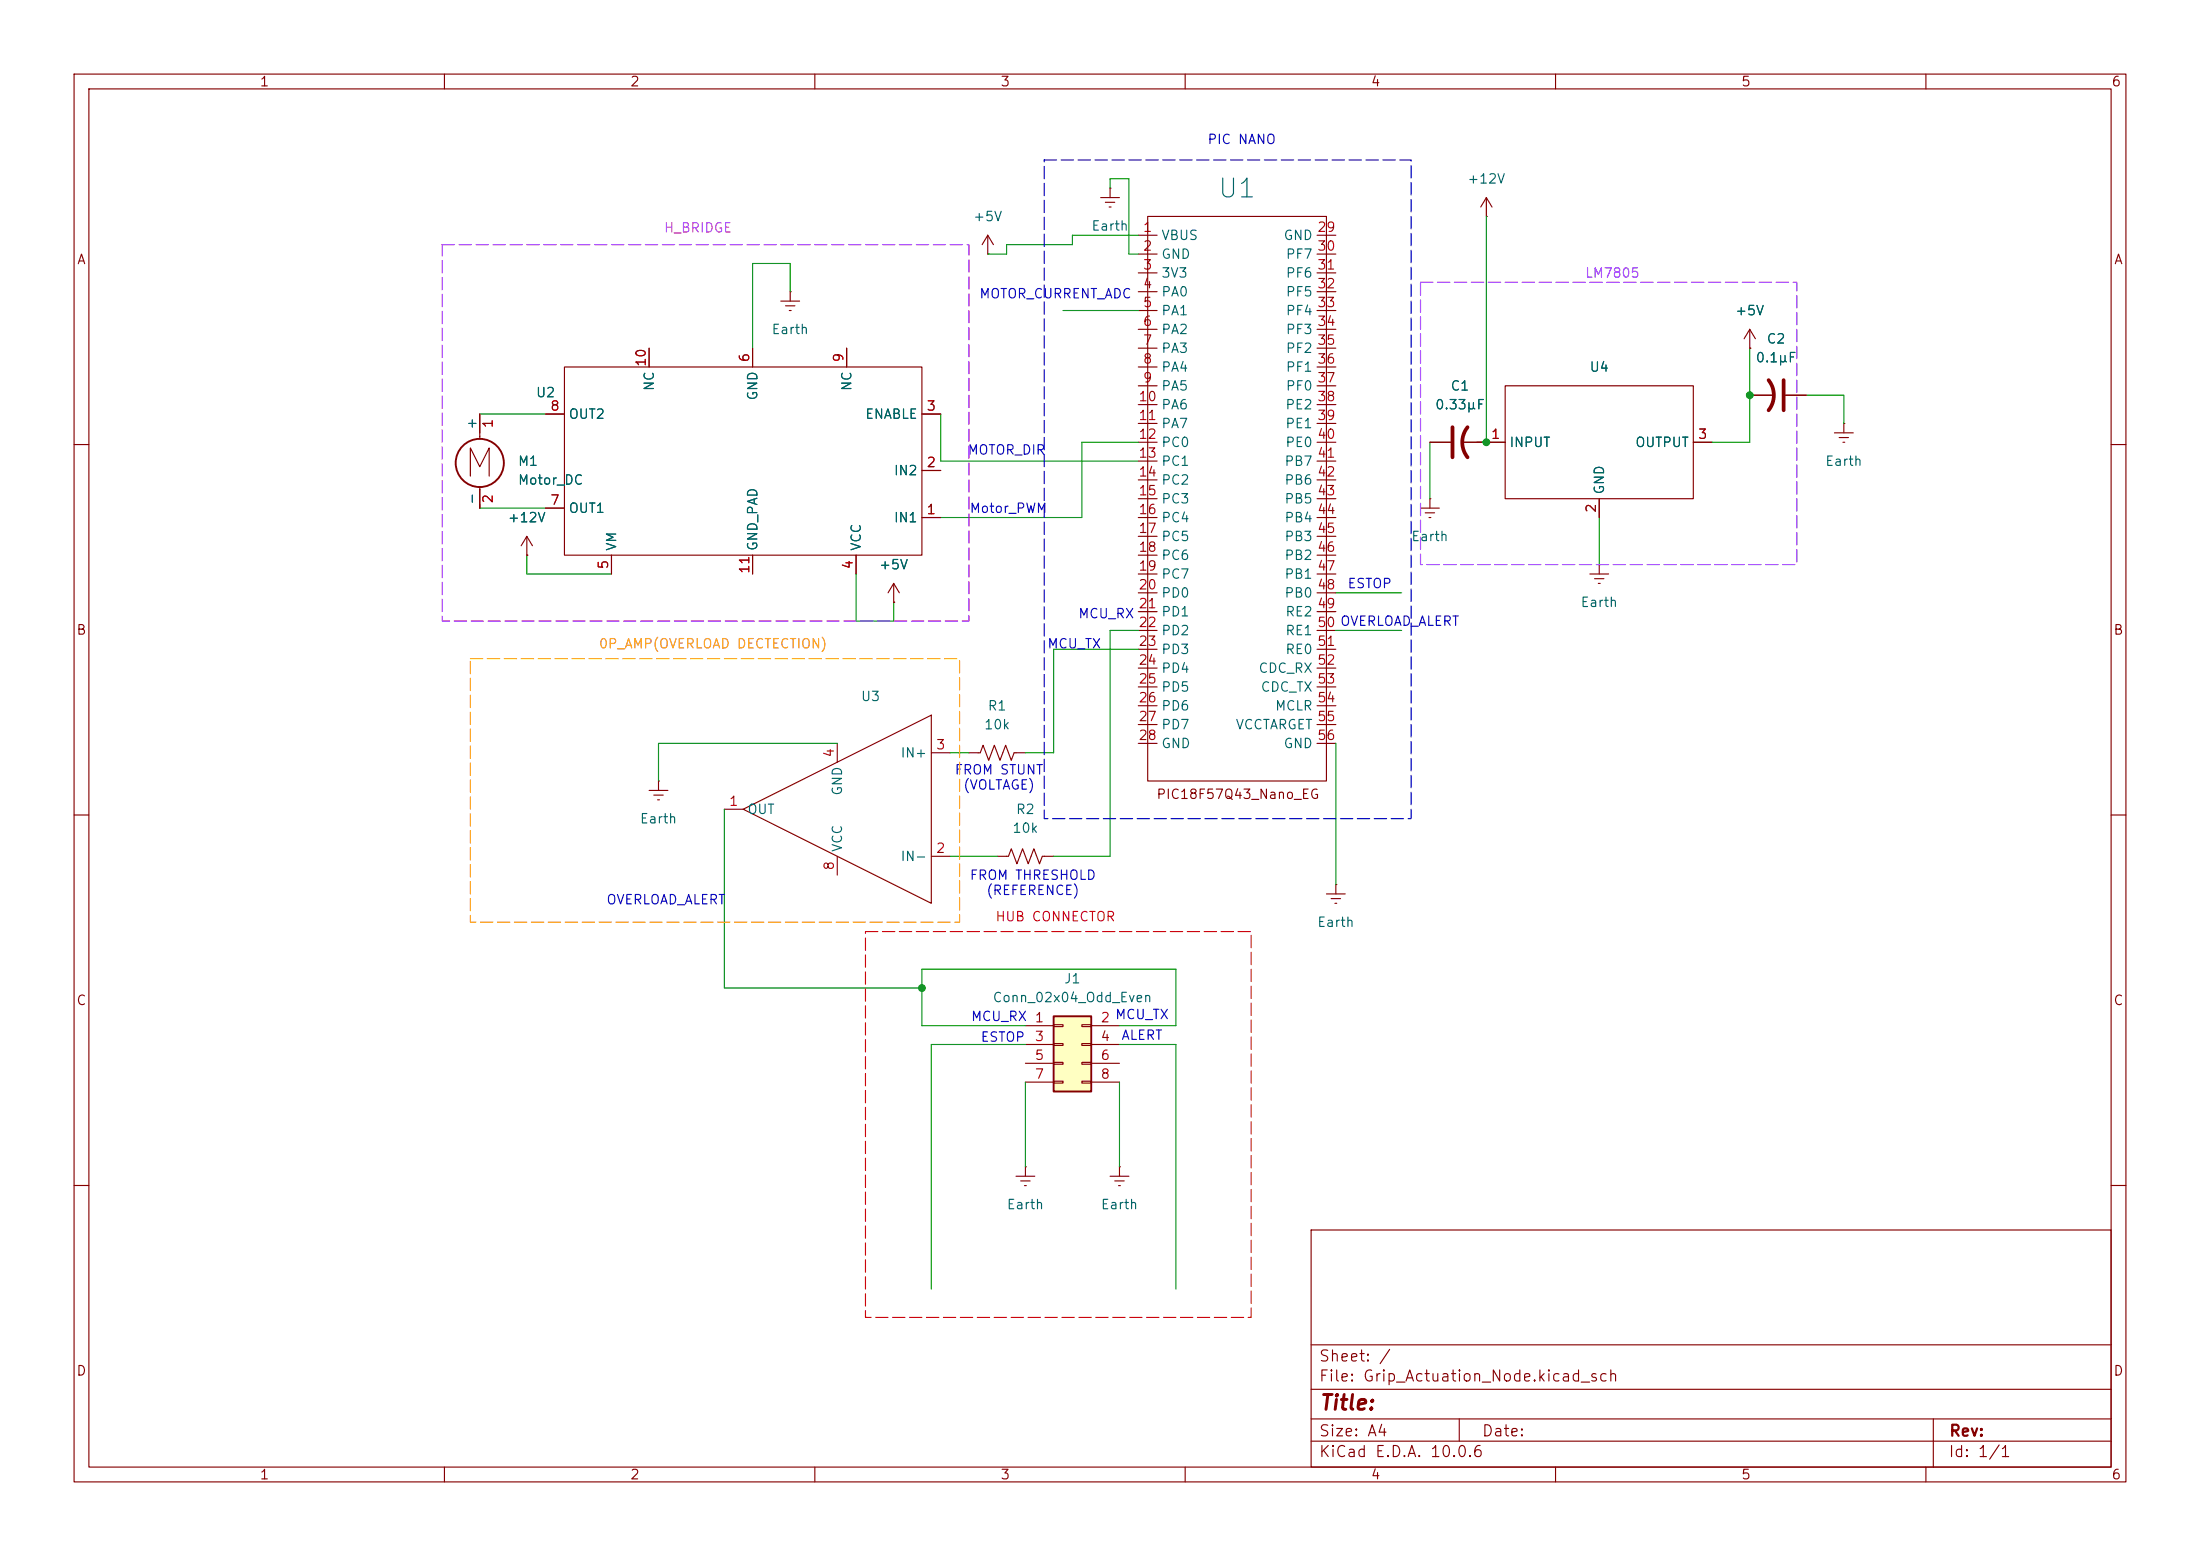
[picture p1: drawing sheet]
<svg xmlns="http://www.w3.org/2000/svg" width="297mm" height="210mm" viewBox="0 0 297 210" stroke-linecap="round" stroke-linejoin="round" font-family="sans-serif">
<g fill="none" stroke="#840000" stroke-width=".15">
<path d="M10 10h277v190h-277zM12 12h273v186h-273zM60 10v2M110 10v2M160 10v2M210 10v2M260 10v2M106.7 39.4h.1M106.7 39.4v1.2M133.3 34.3h.1M133.3 31.8l-.7 1.2M133.3 31.8l.8 1.2"/>
<path d="M133.3 31.8v2.5M148.6 26.7h2.5M149.2 27.3h1.3M149.7 27.9h.3M149.9 25.4h.1M149.9 25.4v1.3M200.7 29.2h.1M200.7 26.7l-.8 1.2M200.7 26.7l.7 1.2M200.7 26.7v2.5M64.8 55.9v3.3M73.7 55.9h2.5"/>
<path d="M76.2 49.5h48.3v25.4h-48.3zM87.6 47v2.5M101.6 47v2.5M105.4 40.6h2.5M106 41.3h1.3M106.6 41.9h.2M114.3 47v2.5M124.5 55.9h2.5M193 59.7h2.8M197.4 59.7h5.8M203.2 52.1h25.4v15.2h-25.4zM228.6 59.7h2.5"/>
<path d="M236.2 47h.1M236.2 44.5l-.7 1.2M236.2 44.5l.8 1.2M236.2 44.5v2.5M10 60h2M63.5 64.3v-3.8l1.3 2.5 1.2-2.5v3.8M64.8 65.7v2.9M71.1 74.9h.1M71.1 72.4l-.7 1.3M71.1 72.4l.8 1.3M71.1 72.4v2.5M73.7 68.6h2.5"/>
<path d="M82.5 74.9v2.6M101.6 74.9v2.6M115.6 74.9v2.6M120.6 78.7l-.7 1.3M120.6 78.7l.8 1.3M120.6 78.7v2.6M124.5 69.9h2.5M124.5 63.5h2.5M191.8 68.6h2.5M192.4 69.2h1.3M192.9 69.9h.3M193 67.3h.1"/>
<path d="M193 67.3v1.3M214.6 77.5h2.6M215.3 78.1h1.2M215.8 78.7h.2M215.9 76.2h.1M215.9 67.3v2.6M215.9 76.2v1.3M285 60h2M120.6 81.3h.1M10 110h2M130.8 101.6h1.5l.4-1 .8 2 .7-2 .8 2 .8-2 .7 2 .4-1h1.5M134.6 115.6h1.5l.4-1 .8 2 .7-2 .8 2 .8-2 .7 2 .4-1h1.5"/>
<path d="M180.3 119.4h.1M180.3 119.4v1.3M285 110h2M179.1 120.7h2.5M179.7 121.3h1.3M180.2 121.9h.3M137.2 158.8h2.5M137.8 159.4h1.3M138.4 157.5h.1M138.4 157.5v1.3M149.9 158.8h2.5M150.5 159.4h1.3"/>
<path d="M151.1 157.5h.1M151.1 157.5v1.3M10 160h2M138.3 160h.3M151 160h.3M177 166h108v32h-108zM285 160h2M60 198v2M110 198v2M160 198v2M177 194.5h108M177 191.5h108"/>
<path d="M177 187.5h108M177 181.5h108M197 191.5v3M210 198v2M260 198v2M261 191.5v6.5"/>
</g>
<path d="M196.1 57.7v4M198.1 57.7a3.3 3.3 0 0 0 0 4" fill="none" stroke="#840000" stroke-width=".51"/>
<circle cx="64.8" cy="62.5" r="3.3" fill="none" stroke="#840000" stroke-width=".25"/>
<path d="M142.2 137.2h5.1v10.1h-5.1z" fill="#ffffc2"/>
<path d="M142.2 137.2h5.1v10.1h-5.1z" fill="none" stroke="#840000" stroke-width=".25"/>
<g fill="none" stroke="#840000" stroke-width=".15">
<path d="M153.7 31.8h2.5M153.7 34.3h2.5M153.7 36.8h2.5M153.7 39.4h2.5M154.9 29.2h24.2v76.2h-24.2zM177.8 31.8h2.5M177.8 34.3h2.5M177.8 36.8h2.5M177.8 39.4h2.5M64.8 55.9v2.5M73.7 55.9h2.5M87.6 47v2.5"/>
<path d="M101.6 47v2.5M114.3 47v2.5M124.5 55.9h2.5M153.7 41.9h2.5M153.7 44.5h2.5M153.7 47h2.5M153.7 49.5h2.5M153.7 52.1h2.5M153.7 54.6h2.5M153.7 57.2h2.5M153.7 59.7h2.5M177.8 41.9h2.5"/>
<path d="M177.8 44.5h2.5M177.8 47h2.5M177.8 49.5h2.5M177.8 52.1h2.5M177.8 54.6h2.5M177.8 57.2h2.5M177.8 59.7h2.5M193 59.7h2.8M197.4 59.7h5.8M228.6 59.7h2.5M236.2 47h.1M236.2 53.3h3.3"/>
<path d="M241 53.3h2.8M247.6 58.4h2.6M248.3 59.1h1.3M248.8 59.7h.2M248.9 57.2h.1M248.9 57.2v1.2M64.8 66v2.6M71.1 74.9h.1M73.7 68.6h2.5M82.5 74.9v2.6M101.6 74.9v2.6M115.6 74.9v2.6"/>
<path d="M124.5 69.9h2.5M124.5 63.5h2.5M153.7 62.2h2.5M153.7 64.8h2.5M153.7 67.3h2.5M153.7 69.9h2.5M153.7 72.4h2.5M153.7 74.9h2.5M153.7 77.5h2.5M177.8 62.2h2.5M177.8 64.8h2.5M177.8 67.3h2.5"/>
<path d="M177.8 69.9h2.5M177.8 72.4h2.5M177.8 74.9h2.5M177.8 77.5h2.5M215.9 67.3v2.6M120.6 81.3h.1M153.7 80h2.5M153.7 82.6h2.5M153.7 85.1h2.5M153.7 87.6h2.5M153.7 90.2h2.5M153.7 92.7h2.5"/>
<path d="M153.7 95.3h2.5M153.7 97.8h2.5M177.8 80h2.5M177.8 82.6h2.5M177.8 85.1h2.5M177.8 87.6h2.5M177.8 90.2h2.5M177.8 92.7h2.5M177.8 95.3h2.5M177.8 97.8h2.5M87.6 106.7h2.6M88.3 107.3h1.2"/>
<path d="M88.8 108h.2M88.9 105.4h.1M88.9 105.4v1.3M97.8 109.2h2.5M100.3 109.2l25.4-12.7v25.4zM113 100.3v2.6M113 115.6v2.5M125.7 115.6h2.6M125.7 101.6h2.6M153.7 100.3h2.5M177.8 100.3h2.5M138.4 138.4h3.8"/>
<path d="M142.2 138.3h1.3v.3h-1.3zM146 138.3h1.3v.3h-1.3zM147.3 138.4h3.8M138.4 141h3.8M138.4 143.5h3.8M138.4 146.1h3.8M142.2 140.8h1.3v.3h-1.3zM142.2 143.4h1.3v.2h-1.3zM142.2 145.9h1.3v.3h-1.3zM146 140.8h1.3v.3h-1.3zM146 143.4h1.3v.2h-1.3zM146 145.9h1.3v.3h-1.3z"/>
<path d="M147.3 141h3.8M147.3 143.5h3.8M147.3 146.1h3.8"/>
</g>
<path d="M238.8 51.3a3.3 3.3 0 0 1 0 4.1M240.8 51.3v4.1" fill="none" stroke="#840000" stroke-width=".51"/>
<g fill="none" stroke="#009600" stroke-width=".15">
<path d="M106.7 39.4v-3.8h-5.1v11.4M149.9 25.4v-1.3h2.5v10.2h1.3M153.7 31.8h-8.9v1.2h-8.9v1.3h-2.6M200.7 29.2v30.5h-1.3M64.8 55.9h8.9M127 55.9v6.3h26.7M143.5 41.9h10.2M153.7 59.7h-7.7v10.2h-19M193 59.7v7.6M236.2 47v12.7h-5.1M243.8 53.3h5.1v3.9M64.8 68.6h8.9"/>
<path d="M71.1 74.9v2.6h11.4M115.6 77.5v6.3h5v-2.5M215.9 69.9v6.3M153.7 85.1h-3.8v30.5h-7.7M153.7 87.6h-11.5v14h-3.8M180.3 85.1h8.9M180.3 80h8.9M97.8 109.2v24.2h26.7M113 100.3h-24.1v5.1M128.3 101.6h2.5M128.3 115.6h6.3M180.3 100.3v19.1"/>
<path d="M138.4 138.4h-13.9v-7.6h34.2v7.6h-7.6M138.4 146.1v11.4M138.4 141h-12.7v33M151.1 141h7.6v33M151.1 146.1v11.4"/>
</g>
<path d="M191.8 38.1h50.8v38.1h-50.8z" fill="none" stroke="#8500ff" stroke-width=".15" stroke-dasharray="1.7 .6"/>
<path d="M141 21.6h49.5v88.9h-49.5z" fill="none" stroke="#0000c2" stroke-width=".15" stroke-dasharray="1.7 .6"/>
<path d="M59.7 33h71.1v50.8h-71.1z" fill="none" stroke="#cf0cff" stroke-width=".15" stroke-dasharray="1.7 .6"/>
<path d="M116.8 125.7h52.1v52.1h-52.1z" fill="none" stroke="#ff020f" stroke-width=".15" stroke-dasharray="1.7 .6"/>
<path d="M63.5 88.9h66v35.6h-66z" fill="none" stroke="#ffa001" stroke-width=".15" stroke-dasharray="1.7 .6"/>
<g fill="#009600" stroke="#009600" stroke-width=".14">
<circle cx="200.7" cy="59.7" r=".46"/>
<circle cx="236.2" cy="53.3" r=".46"/>
<circle cx="124.5" cy="133.4" r=".46"/>
</g>
<text font-size="2.5" fill="#006464" x="164.2" y="27.3">U1</text>
<text font-size="2" fill="#840000" x="178" y="190.8">Title:</text>
<g font-size="1.5" fill="#840000">
<text x="178" y="184.1">Sheet: /</text>
<text x="178" y="186.8">File: Grip_Actuation_Node.kicad_sch</text>
<text x="178" y="197">KiCad E.D.A. 10.0.6</text>
<text x="178" y="194.2">Size: A4</text>
<text x="200" y="194.2">Date:</text>
<text x="263" y="197">Id: 1/1</text>
<text x="263" y="194.2">Rev:</text>
</g>
<g font-size="1.3" fill="#840000">
<text x="35" y="12">1</text>
<text x="85" y="12">2</text>
<text x="135" y="12">3</text>
<text x="185" y="12">4</text>
<text x="235" y="12">5</text>
<text x="285" y="12">6</text>
<text x="10.3" y="36">A</text>
<text x="285.3" y="36">A</text>
<text x="10.2" y="86">B</text>
<text x="285.2" y="86">B</text>
<text x="156" y="108.2">PIC18F57Q43_Nano_EG</text>
<text x="10.2" y="136">C</text>
<text x="285.2" y="136">C</text>
<text x="10.2" y="186">D</text>
<text x="285.2" y="186">D</text>
<text x="35" y="200">1</text>
<text x="85" y="200">2</text>
<text x="135" y="200">3</text>
<text x="185" y="200">4</text>
<text x="235" y="200">5</text>
<text x="285" y="200">6</text>
</g>
<g font-size="1.3" fill="#0000c2">
<text x="162.9" y="19.8">PIC NANO</text>
<text x="132.1" y="40.6">MOTOR_CURRENT_ADC</text>
<text x="130.5" y="61.7">MOTOR_DIR</text>
<text x="130.8" y="69.5">Motor_PWM</text>
<text x="145.5" y="83.8">MCU_RX</text>
<text x="181.8" y="79.7">ESTOP</text>
<text x="141.3" y="87.8">MCU_TX</text>
<text x="128.8" y="104.8">FROM STUNT</text>
<text x="129.9" y="106.9">(VOLTAGE)</text>
<text x="130.8" y="119.1">FROM THRESHOLD</text>
<text x="81.8" y="122.4">OVERLOAD_ALERT</text>
<text x="133.1" y="121.1">(REFERENCE)</text>
<text x="150.5" y="137.9">MCU_TX</text>
<text x="131" y="138.1">MCU_RX</text>
<text x="132.3" y="140.9">ESTOP</text>
<text x="151.3" y="140.7">ALERT</text>
</g>
<g font-size="1.3" fill="#006464">
<text x="198" y="25.1">+12V</text>
<text x="131.3" y="30.2">+5V</text>
<text x="147.3" y="31.4">Earth</text>
<text x="156.7" y="32.7">VBUS</text>
<text x="156.7" y="35.3">GND</text>
<text x="173.2" y="32.7">GND</text>
<text x="173.5" y="35.3">PF7</text>
<text x="156.7" y="37.8">3V3</text>
<text x="156.7" y="40.3">PA0</text>
<text x="173.5" y="37.8">PF6</text>
<text x="173.5" y="40.3">PF5</text>
<text x="104.1" y="45.4">Earth</text>
<text x="156.7" y="42.9">PA1</text>
<text x="156.7" y="45.4">PA2</text>
<text x="156.7" y="48">PA3</text>
<text x="173.5" y="42.9">PF4</text>
<text x="173.5" y="45.4">PF3</text>
<text x="173.5" y="48">PF2</text>
<text x="234.2" y="42.9">+5V</text>
<text x="238.4" y="46.7">C2</text>
<text x="72.3" y="53.9">U2</text>
<text x="88.6" y="52.9" transform="rotate(-90 88.6 52.9)">NC</text>
<text x="115.3" y="52.9" transform="rotate(-90 115.3 52.9)">NC</text>
<text x="156.7" y="50.5">PA4</text>
<text x="156.7" y="53">PA5</text>
<text x="173.5" y="50.5">PF1</text>
<text x="173.5" y="53">PF0</text>
<text x="195.7" y="53">C1</text>
<text x="214.5" y="50.5">U4</text>
<text x="236.9" y="49.2">0.1µF</text>
<text x="64.6" y="58.1" transform="rotate(-90 64.6 58.1)">+</text>
<text x="76.7" y="56.8">OUT2</text>
<text x="102.6" y="54.1" transform="rotate(-90 102.6 54.1)">GND</text>
<text x="116.7" y="56.8">ENABLE</text>
<text x="156.7" y="55.6">PA6</text>
<text x="156.7" y="58.1">PA7</text>
<text x="173.4" y="55.6">PE2</text>
<text x="173.4" y="58.1">PE1</text>
<text x="193.7" y="55.6">0.33µF</text>
<text x="69.8" y="63.2">M1</text>
<text x="69.8" y="65.7">Motor_DC</text>
<text x="120.6" y="64.5">IN2</text>
<text x="156.7" y="60.7">PC0</text>
<text x="156.7" y="63.2">PC1</text>
<text x="156.7" y="65.7">PC2</text>
<text x="173.3" y="63.2">PB7</text>
<text x="173.3" y="65.7">PB6</text>
<text x="173.4" y="60.7">PE0</text>
<text x="203.7" y="60.7">INPUT</text>
<text x="220.7" y="60.7">OUTPUT</text>
<text x="246.3" y="63.2">Earth</text>
<text x="64.6" y="68.2" transform="rotate(-90 64.6 68.2)">-</text>
<text x="68.5" y="70.8">+12V</text>
<text x="76.7" y="69.5">OUT1</text>
<text x="120.6" y="70.8">IN1</text>
<text x="156.7" y="68.3">PC3</text>
<text x="156.7" y="70.8">PC4</text>
<text x="173.3" y="68.3">PB5</text>
<text x="173.3" y="70.8">PB4</text>
<text x="216.9" y="66.8" transform="rotate(-90 216.9 66.8)">GND</text>
<text x="83.5" y="74.4" transform="rotate(-90 83.5 74.4)">VM</text>
<text x="102.6" y="74.4" transform="rotate(-90 102.6 74.4)">GND_PAD</text>
<text x="116.5" y="74.4" transform="rotate(-90 116.5 74.4)">VCC</text>
<text x="118.6" y="77.2">+5V</text>
<text x="156.7" y="73.4">PC5</text>
<text x="156.7" y="75.9">PC6</text>
<text x="173.3" y="73.4">PB3</text>
<text x="173.3" y="75.9">PB2</text>
<text x="190.4" y="73.4">Earth</text>
<text x="156.7" y="78.4">PC7</text>
<text x="156.7" y="81">PD0</text>
<text x="156.7" y="83.5">PD1</text>
<text x="173.3" y="78.4">PB1</text>
<text x="173.3" y="81">PB0</text>
<text x="173.4" y="83.5">RE2</text>
<text x="213.3" y="82.2">Earth</text>
<text x="156.7" y="86.1">PD2</text>
<text x="156.7" y="88.6">PD3</text>
<text x="173.4" y="86.1">RE1</text>
<text x="173.4" y="88.6">RE0</text>
<text x="116.1" y="94.9">U3</text>
<text x="156.7" y="91.1">PD4</text>
<text x="156.7" y="93.7">PD5</text>
<text x="169.8" y="91.1">CDC_RX</text>
<text x="170.1" y="93.7">CDC_TX</text>
<text x="132.8" y="98.8">10k</text>
<text x="133.3" y="96.2">R1</text>
<text x="156.7" y="96.2">PD6</text>
<text x="156.7" y="98.8">PD7</text>
<text x="156.7" y="101.3">GND</text>
<text x="166.7" y="98.8">VCCTARGET</text>
<text x="172" y="96.2">MCLR</text>
<text x="173.2" y="101.3">GND</text>
<text x="114" y="107.5" transform="rotate(-90 114 107.5)">GND</text>
<text x="121.5" y="102.6">IN+</text>
<text x="86.3" y="111.5">Earth</text>
<text x="100.8" y="110.2">OUT</text>
<text x="136.6" y="112.7">10k</text>
<text x="137.1" y="110.2">R2</text>
<text x="114" y="115.1" transform="rotate(-90 114 115.1)">VCC</text>
<text x="121.5" y="116.5">IN-</text>
<text x="177.7" y="125.4">Earth</text>
<text x="133.9" y="135.6">Conn_02x04_Odd_Even</text>
<text x="143.6" y="133">J1</text>
<text x="135.8" y="163.5">Earth</text>
<text x="148.5" y="163.5">Earth</text>
</g>
<text font-size="1.3" fill="#ff00f7" x="89.5" y="31.7">H_BRIDGE</text>
<g font-size="1.3" fill="#a90000">
<text x="154.2" y="31.6">1</text>
<text x="154.2" y="34.2">2</text>
<text x="177.7" y="31.6">29</text>
<text x="177.7" y="34.2">30</text>
<text x="154.2" y="36.7">3</text>
<text x="154.2" y="39.2">4</text>
<text x="154.2" y="41.8">5</text>
<text x="177.7" y="36.7">31</text>
<text x="177.7" y="39.2">32</text>
<text x="177.7" y="41.8">33</text>
<text x="154.2" y="44.3">6</text>
<text x="154.2" y="46.9">7</text>
<text x="177.7" y="44.3">34</text>
<text x="177.7" y="46.9">35</text>
<text x="87.5" y="49.6" transform="rotate(-90 87.5 49.6)">10</text>
<text x="101.5" y="49" transform="rotate(-90 101.5 49)">6</text>
<text x="114.2" y="49" transform="rotate(-90 114.2 49)">9</text>
<text x="154.2" y="49.4">8</text>
<text x="154.2" y="51.9">9</text>
<text x="177.7" y="49.4">36</text>
<text x="177.7" y="51.9">37</text>
<text x="66.8" y="57.9" transform="rotate(-90 66.8 57.9)">1</text>
<text x="74.2" y="55.7">8</text>
<text x="125" y="55.7">3</text>
<text x="153.6" y="54.5">10</text>
<text x="153.6" y="57">11</text>
<text x="153.6" y="59.6">12</text>
<text x="177.7" y="54.5">38</text>
<text x="177.7" y="57">39</text>
<text x="177.7" y="59.6">40</text>
<text x="201.2" y="59.6">1</text>
<text x="229.1" y="59.6">3</text>
<text x="125" y="63.4">2</text>
<text x="153.6" y="62.1">13</text>
<text x="153.6" y="64.6">14</text>
<text x="177.7" y="62.1">41</text>
<text x="177.7" y="64.6">42</text>
<text x="66.8" y="68" transform="rotate(-90 66.8 68)">2</text>
<text x="74.2" y="68.4">7</text>
<text x="125" y="69.7">1</text>
<text x="153.6" y="67.2">15</text>
<text x="153.6" y="69.7">16</text>
<text x="177.7" y="67.2">43</text>
<text x="177.7" y="69.7">44</text>
<text x="215.8" y="69.3" transform="rotate(-90 215.8 69.3)">2</text>
<text x="82.4" y="76.9" transform="rotate(-90 82.4 76.9)">5</text>
<text x="101.5" y="77.5" transform="rotate(-90 101.5 77.5)">11</text>
<text x="115.4" y="76.9" transform="rotate(-90 115.4 76.9)">4</text>
<text x="153.6" y="72.3">17</text>
<text x="153.6" y="74.8">18</text>
<text x="153.6" y="77.3">19</text>
<text x="177.7" y="72.3">45</text>
<text x="177.7" y="74.8">46</text>
<text x="177.7" y="77.3">47</text>
<text x="153.6" y="79.9">20</text>
<text x="153.6" y="82.4">21</text>
<text x="177.7" y="79.9">48</text>
<text x="177.7" y="82.4">49</text>
<text x="153.6" y="85">22</text>
<text x="153.6" y="87.5">23</text>
<text x="177.7" y="85">50 OVERLOAD_ALERT</text>
<text x="177.7" y="87.5">51</text>
<text x="153.6" y="90">24</text>
<text x="153.6" y="92.6">25</text>
<text x="153.6" y="95.1">26</text>
<text x="177.7" y="90">52</text>
<text x="177.7" y="92.6">53</text>
<text x="177.7" y="95.1">54</text>
<text x="126.3" y="101.5">3</text>
<text x="153.6" y="97.7">27</text>
<text x="153.6" y="100.2">28</text>
<text x="177.7" y="97.7">55</text>
<text x="177.7" y="100.2">56</text>
<text x="112.9" y="102.3" transform="rotate(-90 112.9 102.3)">4</text>
<text x="98.3" y="109.1">1</text>
<text x="112.9" y="117.6" transform="rotate(-90 112.9 117.6)">8</text>
<text x="126.3" y="115.4">2</text>
<text x="139.6" y="138.3">1</text>
<text x="139.6" y="140.8">3</text>
<text x="139.6" y="143.4">5</text>
<text x="148.5" y="138.3">2</text>
<text x="148.5" y="140.8">4</text>
<text x="148.5" y="143.4">6</text>
<text x="139.6" y="145.9">7</text>
<text x="148.5" y="145.9">8</text>
</g>
<text font-size="1.3" fill="#8d00ff" x="213.9" y="37.8">LM7805</text>
<text font-size="1.3" fill="#ff6700" x="80.7" y="87.8">0P_AMP(OVERLOAD DECTECTION)</text>
<text font-size="1.3" fill="#ff0013" x="134.3" y="124.7">HUB CONNECTOR</text>
</svg>
